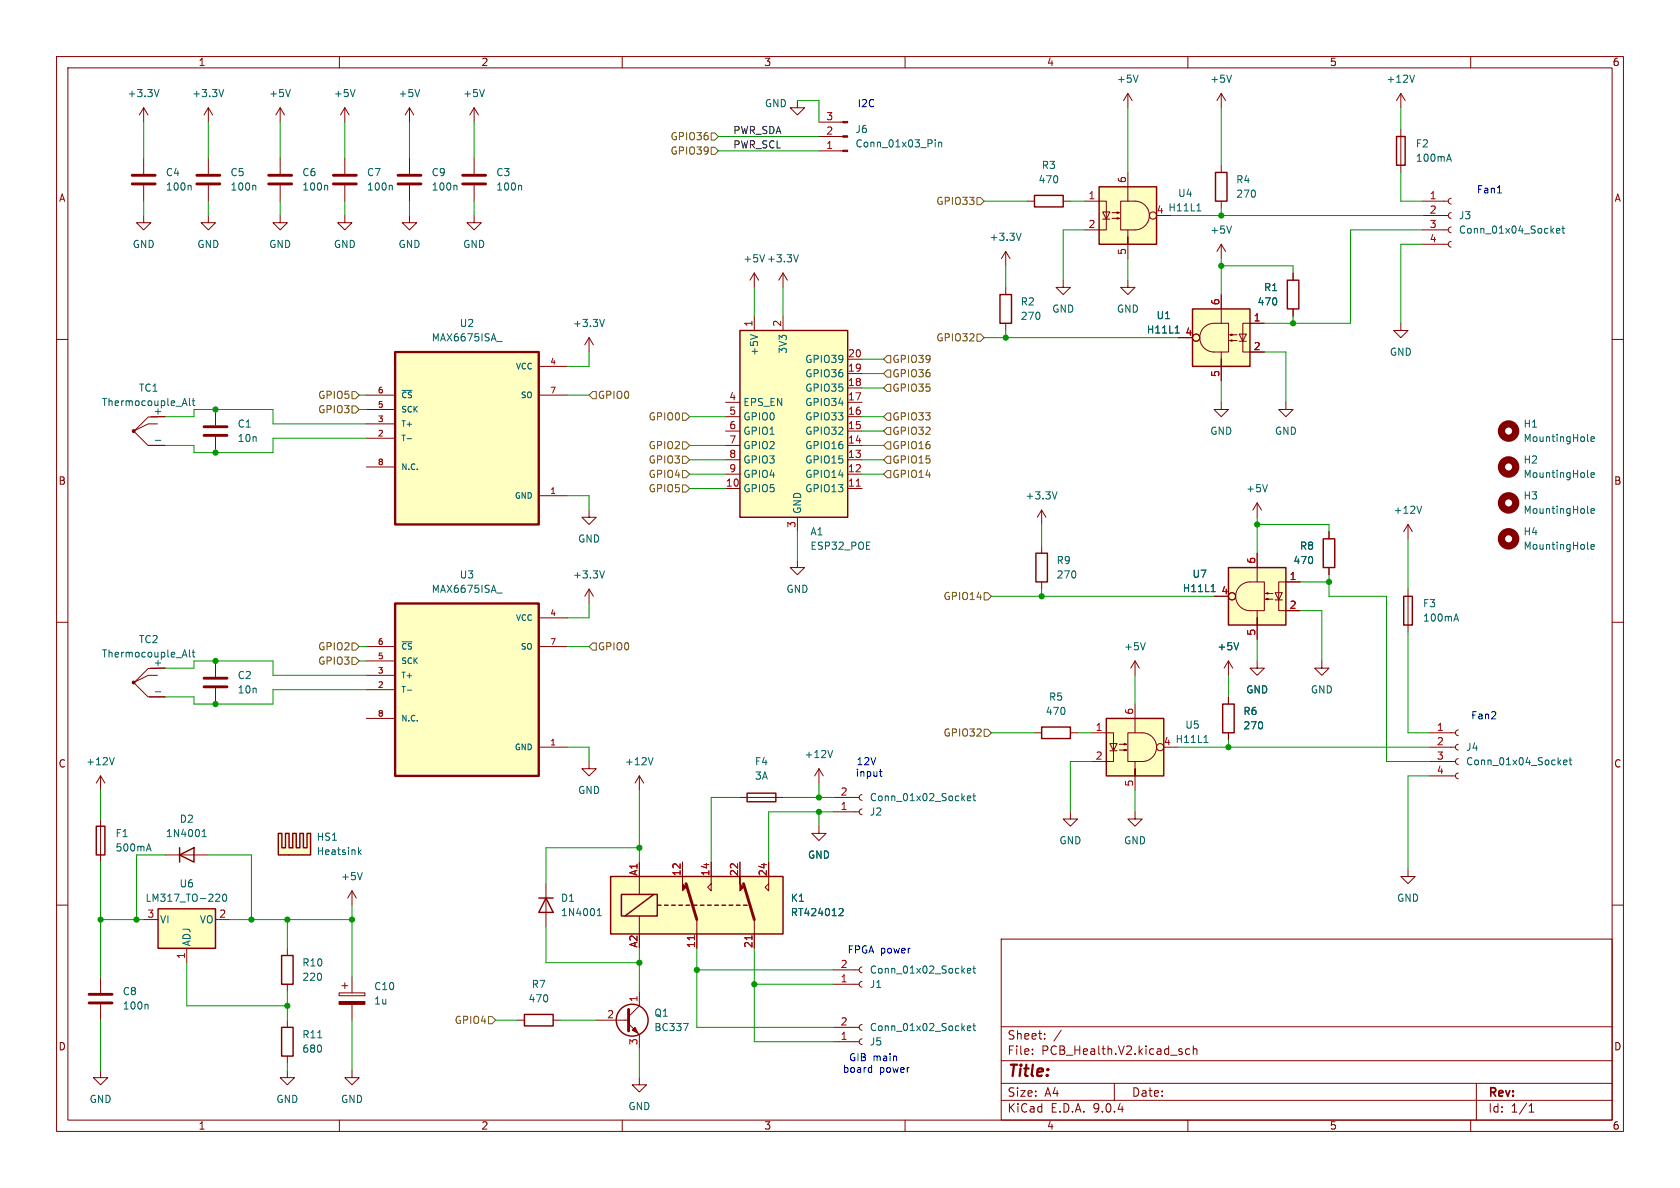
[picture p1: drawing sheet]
<svg xmlns="http://www.w3.org/2000/svg" width="297mm" height="210mm" viewBox="0 0 297 210" stroke-linecap="round" stroke-linejoin="round" font-family="sans-serif">
<g fill="none" stroke="#840000" stroke-width=".18">
<path d="M10 10h277v190h-277zM12 12h273v186h-273zM60 10v2M110 10v2M160 10v2M210 10v2M247.6 16.5l-.7 1.3M247.6 16.5l.8 1.3M247.6 16.5v2.6M260 10v2M247.6 22.9v7.6M251.5 35.6h4.5"/>
<path d="M251.5 38.1h4.5M256.5 35.1l-.3 .1-.2 .4 .2 .3 .3 .2M256.5 37.6l-.3 .1-.2 .4 .2 .4 .3 .1M177.8 44.5l-.8 1.2M177.8 44.5l.8 1.2M177.8 44.5v2.5M251.5 40.6h4.5M251.5 43.2h4.5M256.5 40.1l-.3 .2-.2 .3 .2 .4 .3 .1M256.5 42.7l-.3 .1-.2 .4 .2 .3 .3 .2M10 60h2M215.9 71.1v1.3h-1.3l1.3 1.3 1.3-1.3h-1.3"/>
<path d="M285 60h2M184.1 90.2l-.7 1.2M184.1 90.2l.8 1.2M184.1 90.2v2.5M10 110h2M285 110h2M189.2 143.5v1.3h1.3l-1.3 1.3-1.2-1.3h1.2M200.7 143.5v1.3h1.2l-1.2 1.3-1.3-1.3h1.3M10 160h2M147.3 174h4.6M147.3 171.5h4.6M152.4 173.5l-.4 .1-.1 .4 .1 .3 .4 .2"/>
<path d="M152.4 170.9l-.4 .2-.1 .4 .1 .3 .4 .2M177 166h108v32h-108zM285 160h2M60 198v2M110 198v2M160 198v2M177 194.5h108M177 191.5h108M177 187.5h108M177 181.5h108M182.5 186.3v.1M182.5 185.5v.1"/>
<path d="M184.7 183.6v.1M184.7 182.8v.1M187.6 182.1l-1.3 2M197 191.5v3M210 198v2M210.3 185.5l-.4-.1-.3 .3v.4l.1 .2h.6M211 185.5l.2-.1 .3 .1 .1 .9M211 184.9v1.5M260 198v2M261 191.5v6.5M270.3 196.6h.9M270.3 195.5l.4-.4v1.5"/>
</g>
<path d="M250.1 13.3l-.5 1.2M255.9 28.2h.6M256.2 27.2l.4 1.3M276.3 39.9v1.1l.3 .2M180.5 41.2l-.4 1.3M275.2 40.8l.6-.1-.1-.3h-.4l-.1 .2v.6h.5M276.1 40.4h.5M186.9 86.9l-.5 1.3M171 171.6l.6-.1v-.3h-.4l-.2 .2 .1 .6h.5M172 171.2h.5M172.2 170.8v1l.3 .2" fill="none" stroke="#006464" stroke-width=".18"/>
<path d="M246.9 24.1h1.5v5.1h-1.5z" fill="none" stroke="#840000" stroke-width=".25"/>
<path d="M107.9 154.9h30.5v10.2h-30.5z" fill="#ffffc2"/>
<g fill="none" stroke="#840000" stroke-width=".25">
<path d="M184.1 128.5h5.1v2.1h-5.1zM107.9 154.9h30.5v10.2h-30.5zM109.9 158.1h6.3v3.8h-6.3zM115.6 158.1l-5.1 3.8M116.2 160h.6M117.5 160h.6M118.7 160h.7M120 160h.6M121.3 160h.6M122.6 160h.6M123.8 160h.7M125.1 160h.6"/>
<path d="M126.4 160h.6M127.6 160h.7M128.9 160h.6M130.2 160h.6M131.4 160h.7"/>
</g>
<g fill="none" stroke="#840000" stroke-width=".18">
<path d="M227.3 71.1v1.3h-1.2l1.2 1.3 1.3-1.3h-1.3M222.2 88.9l-.7 1.3M222.2 88.9l.8 1.3M222.2 88.9v2.5M200.7 116.8l-.8 1.3M200.7 116.8l.7 1.3M200.7 116.8v2.6M113 137.2v2.5M113 137.2l-.7 1.2M113 137.2l.8 1.2M182.9 129.5h1.2M189.2 129.5h1.3"/>
<path d="M113 152.4v5.7M120.6 152.4v2.5M125.7 152.4v5.1l-.6-.7 .6-.6M130.8 152.4v2.5M135.9 152.4v5.1l-.6-.7 .6-.6M113 161.9v3.2M123.2 162.6v5M133.3 162.6v5M62.2 189.2v1.3h1.3l-1.3 1.3-1.2-1.3h1.2"/>
</g>
<g fill="#840000" stroke="#840000" stroke-width=".18">
<path d="M120.6 154.9v1.3l.7 .6-.7 .7z"/>
<path d="M130.8 154.9v1.3l.6 .6-.6 .7z"/>
</g>
<path d="M121.3 156.2l1.9 6.4M131.4 156.2l1.9 6.4" fill="none" stroke="#840000" stroke-width=".51"/>
<path d="M122.8 165.4v.7M132.9 165.4v.7" fill="none" stroke="#a90000" stroke-width=".18"/>
<path d="M224.1 85.7l-.5 1.2M202.5 113.6l-.4 1.3M115.4 133.9l-.4 1.3M148.4 160.7l.4-.1 .3 .4-.8 .9h.8" fill="none" stroke="#006464" stroke-width=".18"/>
<path d="M217.2 100.3h10.1v10.2h-10.1z" fill="#ffffc2"/>
<path d="M214.9 30.5h2v5.1h-2zM227.6 49.5h2v5.1h-2zM217.2 100.3h10.1v10.2h-10.1z" fill="none" stroke="#840000" stroke-width=".25"/>
<g fill="none" stroke="#840000" stroke-width=".18">
<path d="M141 17.8v1.3h-1.3l1.3 1.2 1.2-1.2h-1.2M215.9 16.5v2.6M215.9 16.5l-.8 1.3M215.9 16.5l.8 1.3M36.8 38.1v1.3h1.3l-1.3 1.2-1.2-1.2h1.2M144.8 26.7h4.2M144.8 24.1h4.2M144.8 21.6h4.2M215.9 29.2v1.3M215.9 35.6v1.2M104.1 59.7l-.7 1.3M104.1 59.7l.8 1.3"/>
<path d="M104.1 59.7v2.5M215.9 43.2v2.5M215.9 43.2l-.8 1.3M215.9 43.2l.8 1.3M228.6 48.3v1.2M228.6 54.6v1.3M247.6 57.2v1.2h1.3l-1.3 1.3-1.2-1.3h1.2M222.2 97.8v5.1M248.9 92.7l-.7 1.3M248.9 92.7l.8 1.3M248.9 92.7v2.6M104.1 104.1v2.6"/>
<path d="M104.1 104.1l-.7 1.3M104.1 104.1l.8 1.3M214.6 105.4h2.6M217.2 116.8l-.8 1.3M217.2 116.8l.7 1.3M217.2 116.8v2.6M219.2 103.6a2.54 2.54 0 0 1 1.8-.7h2.5v5.1h-2.5a2.54 2.54 0 0 1-2.4-1.6 2.54 2.54 0 0 1 .6-2.8zM222.2 108v2.5v-1.3M222.2 116.8v1.3h-1.2l1.2 1.3 1.3-1.3h-1.3M222.2 110.5v2.5M223.8 104.9l.4-.1v.2l-.4-.1h1.2M223.8 105.9l.4-.1v.2l-.4-.1h1.2"/>
<path d="M225.4 104.8h1.3l-.6 1.2zM225.4 106h1.3M229.9 102.9h-3.8v5.1h3.8M233.7 116.8v1.3h-1.3l1.3 1.3 1.2-1.3h-1.2M104.1 134.6v1.3h-1.2l1.2 1.3 1.3-1.3h-1.3M144.8 135.9l-.8 1.3M144.8 135.9l.7 1.3M144.8 135.9v2.5M17.8 189.2v1.3h1.2l-1.2 1.3-1.3-1.3h1.3"/>
<circle cx="217.8" cy="105.4" r=".63"/>
</g>
<g fill="none" stroke="#006464" stroke-width=".18">
<path d="M217.7 13.3l-.4 1.2M165.3 24.7v.1M165.3 25.1v.9M165.9 25.1v.9M165.9 25.3l.2-.2 .3 .1 .1 .8M217.7 39.9l-.4 1.3M106.9 56.5l-.5 1.2M280.7 77.9l.1 .1M281.3 77.6l.6-.1-.1-.2-.4-.1-.1 .2v.6h.5M251.3 89.5l-.4 1.2M280.7 84.2l.1 .2M280.7 90.6l.1 .1"/>
<path d="M280.7 96.9l.1 .2M281.3 84l.6-.1-.1-.3h-.4l-.1 .1v.6h.5M281.3 90.3l.6-.1-.1-.2-.4-.1-.1 .2v.6h.5M281.3 96.7l.6-.1-.1-.3h-.4l-.1 .1v.6h.5M106.9 100.9l-.5 1.3M214.1 104.6h.7M214.4 103.5l.1-.2v1.3M219 113.6l-.4 1.3M147.2 132.7l-.4 1.2"/>
</g>
<g fill="#840000" stroke="#840000" stroke-width=".18">
<path d="M149 26.5h.9v.3h-.9z"/>
<path d="M149 24h.9v.3h-.9z"/>
<path d="M149 21.5h.9v.2h-.9z"/>
</g>
<g fill="none" stroke="#840000" stroke-width="1.3">
<circle cx="266.7" cy="76.2" r="1.27"/>
<circle cx="266.7" cy="82.5" r="1.27"/>
<circle cx="266.7" cy="95.2" r="1.27"/>
<circle cx="266.7" cy="88.9" r="1.27"/>
</g>
<path d="M69.8 106.7h25.4v30.5h-25.4z" fill="#ffffc2"/>
<path d="M69.8 106.7h25.4v30.5h-25.4z" fill="none" stroke="#840000" stroke-width=".41"/>
<g fill="none" stroke="#840000" stroke-width=".18">
<path d="M141 99.1v1.2h-1.3l1.3 1.3 1.2-1.3h-1.2M184.1 96.5v1.3M64.8 114.3h5M64.8 116.8h5M64.8 119.4h5M95.2 114.3h5.1M95.2 109.2h5.1M184.1 102.9v1.2M248.9 104.1v7.7M64.8 121.9h5M64.8 127h5M95.2 132.1h5.1"/>
<path d="M252.7 132.1h4.6M252.7 129.5h4.6M252.7 134.6h4.6M252.7 137.2h4.6M257.8 129l-.3 .2-.2 .3 .2 .4 .3 .1M257.8 131.6l-.3 .1-.2 .4 .2 .3 .3 .2M257.8 134.1l-.3 .2-.2 .3 .2 .4 .3 .1M257.8 136.7l-.3 .1-.2 .4 .2 .3 .3 .2M59.9 175.5h4.6v.5h-4.6zM60.5 174.2h1M61 173.7v1.1M62.2 172.7v2.8"/>
<path d="M62.2 177.5v2.8"/>
</g>
<path d="M71.1 113.5h1.7M87.8 104.8h1M257.1 109.4h.6M257.4 108.5l.5 1.3M72 122h.8M276.4 134.8l.6-.1v-.3h-.4l-.2 .1 .1 .6h.5M277.4 134.4h.5M277.6 133.9v1.1l.3 .2" fill="none" stroke="#006464" stroke-width=".18"/>
<path d="M59.9 177h4.6v.5h-4.6z" fill="#840000" stroke="#840000" stroke-width=".18"/>
<path d="M183.1 97.8h2.1v5.1h-2.1zM248.2 105.4h1.5v5.1h-1.5z" fill="none" stroke="#840000" stroke-width=".25"/>
<path d="M130.8 58.4h19.1v33h-19.1z" fill="#ffffc2"/>
<path d="M130.8 58.4h19.1v33h-19.1z" fill="none" stroke="#840000" stroke-width=".25"/>
<g fill="none" stroke="#840000" stroke-width=".18">
<path d="M133.3 55.9v2.5M138.4 55.9v2.5M128.3 71.1h2.5M128.3 73.7h2.5M128.3 76.2h2.5M128.3 78.7h2.5M149.9 71.1h2.5M149.9 73.7h2.5M149.9 76.2h2.5M149.9 78.7h2.5M149.9 63.5h2.5M149.9 66h2.5"/>
<path d="M149.9 68.6h2.5M104.1 90.2v1.2h-1.2l1.2 1.3 1.3-1.3h-1.3M128.3 81.3h2.5M128.3 83.8h2.5M128.3 86.4h2.5M141 91.4v2.6M149.9 81.3h2.5M149.9 83.8h2.5M149.9 86.4h2.5"/>
</g>
<path d="M132.7 59.1l1.2 .5" fill="none" stroke="#006464" stroke-width=".18"/>
<path d="M151.4 85.9h.7" fill="none" stroke="#a90000" stroke-width=".18"/>
<path d="M69.8 62.2h25.4v30.5h-25.4z" fill="#ffffc2"/>
<path d="M69.8 62.2h25.4v30.5h-25.4z" fill="none" stroke="#840000" stroke-width=".41"/>
<path d="M64.8 69.9h5M64.8 72.4h5M64.8 74.9h5M64.8 77.5h5M95.2 69.9h5.1M95.2 64.8h5.1M64.8 82.6h5M95.2 87.6h5.1M248.9 153.7v1.2h1.3l-1.3 1.3-1.3-1.3h1.3" fill="none" stroke="#840000" stroke-width=".18"/>
<path d="M71.1 69h1.7M72 77.5h.8M87.8 60.4h1" fill="none" stroke="#006464" stroke-width=".18"/>
<path d="M210.8 54.6h10.2v10.2h-10.2z" fill="#ffffc2"/>
<path d="M210.8 54.6h10.2v10.2h-10.2z" fill="none" stroke="#840000" stroke-width=".25"/>
<g fill="none" stroke="#840000" stroke-width=".18">
<path d="M199.4 49.5v1.3h1.3l-1.3 1.3-1.3-1.3h1.3M208.3 59.7h2.5M212.8 57.9a2.54 2.54 0 0 1 1.8-.7h2.6v5h-2.6a2.54 2.54 0 0 1-2.3-1.5 2.54 2.54 0 0 1 .5-2.8zM215.9 52.1v5.1M217.4 59.2l.4-.1v.2l-.4-.1h1.3M219.1 59.1h1.2l-.6 1.2zM223.5 57.2h-3.8v5h3.8M215.9 62.2v2.6v-1.3M215.9 64.8v2.5M217.4 60.2l.4-.1v.2l-.4-.1h1.3M219.1 60.3h1.2"/>
<circle cx="211.5" cy="59.7" r=".63"/>
</g>
<path d="M207.8 58.9h.7M208 57.8l.1-.2v1.3" fill="none" stroke="#006464" stroke-width=".18"/>
<path d="M27.9 160.7h10.2v6.9h-10.2z" fill="#ffffc2"/>
<path d="M182.9 34.5h5.1v2.1h-5.1zM176.8 52.1h2v5.1h-2zM233.9 95.3h2.1v5h-2.1zM216.2 124.5h2v5h-2zM132.1 140.2h5.1v1.5h-5.1zM27.9 160.7h10.2v6.9h-10.2zM49.8 168.9h2v5.1h-2zM49.8 181.6h2v5.1h-2z" fill="none" stroke="#840000" stroke-width=".25"/>
<g fill="none" stroke="#840000" stroke-width=".18">
<path d="M181.6 35.6h1.3M188 35.6h1.2M133.3 48.3l-.7 1.2M133.3 48.3l.8 1.2M133.3 48.3v2.5M138.4 48.3l-.7 1.2M138.4 48.3l.8 1.2M138.4 48.3v2.5M177.8 50.8v1.3M177.8 57.2v1.2M188 49.5v1.3h1.2l-1.2 1.3-1.3-1.3h1.3M234.9 94v1.3"/>
<path d="M234.9 100.3v1.3M217.2 123.2v1.3M217.2 129.5v1.3M130.8 141h7.6M144.8 146.1v1.2h-1.3l1.3 1.3 1.2-1.3h-1.2M147.3 143.5h4.6M147.3 141h4.6M152.4 143l-.4 .2-.1 .3 .1 .4 .4 .1M152.4 140.5l-.4 .1-.1 .4 .1 .3 .4 .2M25.4 162.6h2.5M33 167.6v2.6M38.1 162.6h2.5"/>
<path d="M50.8 167.6v1.3M50.8 174v1.3M50.8 189.2v1.3h1.3l-1.3 1.3-1.3-1.3h1.3M50.8 180.3v1.3M50.8 186.7v1.3"/>
</g>
<path d="M141.2 45l-.5 1.3M38.3 158.1h.4l.2 .3-.8 .9h.8M39.5 158.2l.1-.1a.68 .68 0 0 1 .5 .6 .68 .68 0 0 1-.5 .6l-.1-.1-.2-.4zM171 141.1l.6-.1v-.2l-.4-.1-.2 .2 .1 .6h.5M172 140.7h.5M172.2 140.3v1.1l.3 .1M56.2 183.5h.7" fill="none" stroke="#006464" stroke-width=".18"/>
<path d="M194.3 33h10.2v10.2h-10.2z" fill="#ffffc2"/>
<path d="M194.3 33h10.2v10.2h-10.2z" fill="none" stroke="#840000" stroke-width=".25"/>
<g fill="none" stroke="#840000" stroke-width=".18">
<path d="M199.4 16.5v2.6M199.4 16.5l-.8 1.3M199.4 16.5l.8 1.3M191.8 35.6h3.8v5h-3.8M194.9 37.5h1.3l-.6 1.2zM194.9 38.7h1.3M196.6 37.6h1.3l-.4 .1v-.2l.4 .1M196.6 38.6h1.3l-.4 .1v-.2l.4 .1M198.1 35.6h2.6a2.54 2.54 0 0 1 2.5 2.5 2.54 2.54 0 0 1-2.5 2.5h-2.6zM199.4 30.5v5.1M199.4 40.6v2.6v-1.3M199.4 43.2v2.5"/>
<circle cx="203.8" cy="38.1" r=".63"/>
</g>
<path d="M201.2 13.3l-.4 1.2M211.6 37.3h.7M211.8 36.2l.1-.2v1.3" fill="none" stroke="#006464" stroke-width=".18"/>
<path d="M195.6 127h10.1v10.2h-10.1z" fill="#ffffc2"/>
<g fill="none" stroke="#840000" stroke-width=".25">
<path d="M195.6 127h10.1v10.2h-10.1zM95.2 158.8h2.6M96.5 158.8l1.3 2.5h-2.6zM92.7 179.3h5.1v2.1h-5.1z"/>
<circle cx="111.8" cy="180.3" r="2.82"/>
</g>
<g fill="none" stroke="#840000" stroke-width=".18">
<path d="M25.4 19.1v2.5M25.4 19.1l-.8 1.2M25.4 19.1l.8 1.2M36.8 19.1l-.7 1.2M36.8 19.1l.8 1.2M36.8 19.1v2.5M49.5 19.1v2.5M49.5 19.1l-.7 1.2M49.5 19.1l.8 1.2M61 19.1v2.5M61 19.1l-.8 1.2M61 19.1l.7 1.2"/>
<path d="M72.4 19.1v2.5M72.4 19.1l-.8 1.2M72.4 19.1l.8 1.2M83.8 19.1v2.5M83.8 19.1l-.7 1.2M83.8 19.1l.8 1.2M25.4 38.1v1.3h1.3l-1.3 1.2-1.3-1.2h1.3M25.4 27.9v2.8M25.4 32.8v2.8M36.8 27.9v2.8M36.8 32.8v2.8M49.5 38.1v1.3h1.3l-1.3 1.2-1.2-1.2h1.2"/>
<path d="M49.5 27.9v2.8M49.5 32.8v2.8M61 38.1v1.3h1.2l-1.2 1.2-1.3-1.2h1.3M61 27.9v2.8M61 32.8v2.8M72.4 38.1v1.3h1.3l-1.3 1.2-1.3-1.2h1.3M72.4 27.9v2.8M72.4 32.8v2.8M83.8 38.1v1.3h1.3l-1.3 1.2-1.3-1.2h1.3M83.8 27.9v2.8M83.8 32.8v2.8M26.4 78.7h2.8"/>
<path d="M26.7 73.7h2.5M27.8 73.7h-1.6l-2.5 2.6M27.8 74.9h-1.6l-2.6 1.3 2.6 2.5h2M38.1 72.4v2.8M38.1 77.2v2.8M26.7 118.1h2.5M27.8 118.2h-1.6l-2.5 2.5M27.8 119.4h-1.6l-2.6 1.3 2.6 2.5h2M38.1 116.8v2.8M26.4 123.2h2.8M38.1 121.7v2.8M193 129.5h3.8v5.1h-3.8"/>
<path d="M196.2 131.4h1.3l-.7 1.3zM196.2 132.7h1.3M197.9 131.6h1.2l-.3 .1v-.3l.3 .2M197.9 132.6h1.2l-.3 .1v-.2l.3 .1M199.4 129.5h2.5a2.54 2.54 0 0 1 2.6 2.6 2.54 2.54 0 0 1-2.6 2.5h-2.5zM200.7 134.6v2.6v-1.3M200.7 124.5v5M200.7 137.2v2.5M62.2 157.5l-.7 1.3M62.2 157.5l.8 1.3M62.2 157.5v2.5M96.5 156.2v7.6"/>
<path d="M113 175.3v2.5l-1.9 1.9M91.4 180.3h1.3M97.8 180.3h1.3M105.4 180.3h5.7M111.1 181l1.9 1.9v2.5M113 190.5v1.3h1.3l-1.3 1.2-1.2-1.2h1.2"/>
<circle cx="205.1" cy="132.1" r=".63"/>
</g>
<g fill="none" stroke="#006464" stroke-width=".18">
<path d="M28.1 15.8l-.4 1.3M39.6 15.8l-.5 1.3M51.3 15.8l-.4 1.3M62.8 15.8l-.4 1.3M74.2 15.8l-.4 1.3M85.6 15.8l-.4 1.3M33.6 32.8l.2 .1v.7M45 32.8l.2 .1v.7M57.7 32.8l.2 .1v.7M69.2 32.8l.2 .1v.7M80.6 32.8l.2 .1v.7M92 32.8l.2 .1v.7"/>
<path d="M27.5 77.8h.9M32.3 71.3h.6M32.6 70.4l.5 1.3M33.5 70.4v1.1l.2 .2M34 70.9h.5M34.2 70.4v1.1l.3 .2M32.3 115.8h.6M32.6 114.9l.5 1.2M33.5 114.9v1.1l.2 .1M34 115.3h.5M34.2 114.9v1.1l.3 .1M27.5 122.3h.9"/>
<path d="M212.8 131.3h.8M213.1 130.2l.1-.2v1.3M64 154.2l-.4 1.3M105.6 161.9h.7M105.6 161l.3-.4v1.3M120.8 180.9h.9l-.6 1.3"/>
</g>
<g fill="none" stroke="#840000" stroke-width=".51">
<path d="M23.4 31h4M23.4 32.5h4M34.8 31h4.1M34.8 32.5h4.1M47.5 31h4.1M47.5 32.5h4.1M58.9 31h4.1M58.9 32.5h4.1M70.4 31h4M70.4 32.5h4M81.8 31h4.1M81.8 32.5h4.1"/>
<path d="M36.1 75.4h4M36.1 77h4M36.1 119.9h4M36.1 121.4h4M111.1 178.4v3.8"/>
</g>
<g fill="#840000" stroke="#840000" stroke-width=".18">
<path d="M111.8 182.1l.5-.5 .5 1z"/>
<circle cx="23.6" cy="76.2" r=".25"/>
<circle cx="23.6" cy="120.6" r=".25"/>
</g>
<g fill="#ffffc2">
<path d="M49.2 147.3h.6v2.6h.7v-2.6h.6v2.6h.6l-.6 1.2h-1.9z"/>
<path d="M51.7 147.3h.7v2.6h.6v-2.6h.6v2.6h.7v-2.6h.6v3.8h-3.8l.6-1.2z"/>
</g>
<path d="M17 146.1h1.5v5h-1.5zM31.7 151.1l2.6-1.2v2.5zM31.7 149.9v2.5M49.2 147.3h.6v2.6h.7v-2.6h.6v2.6h.6v-2.6h.7v2.6h.6v-2.6h.6v2.6h.7v-2.6h.6v3.8h-5.7z" fill="none" stroke="#840000" stroke-width=".25"/>
<g fill="none" stroke="#006464" stroke-width=".18">
<path d="M207.8 58.9h.7M208 57.8l.1-.2v1.3M214.1 104.6h.7M214.4 103.5l.1-.2v1.3M219 113.6l-.4 1.3M20.2 133.9l-.4 1.3M26 150.1h.6M26.3 149.2l.4 1.2M35.7 147.9h.8M35.7 147l.4-.4v1.3M63.5 150.6l.4 .5M63.9 150.2l-.5 .5"/>
<path d="M26 177.5l.2 .2v.7M148.4 160.7l.4-.1 .3 .4-.8 .9h.8M171 181.8l.6-.2v-.2l-.4-.1-.2 .2 .1 .6h.5M172 181.3h.5M172.2 180.9v1.1l.3 .2"/>
</g>
<g fill="none" stroke="#840000" stroke-width=".18">
<path d="M208.3 59.7h2.5M215.9 52.1v2.5M221 57.2h2.5M228.6 48.3v1.2M228.6 54.6v1.3M215.9 64.8v2.5M221 62.2h2.5M222.2 97.8v2.5M234.9 94v1.3M214.6 105.4h2.6M222.2 110.5v2.5M227.3 102.9h2.6"/>
<path d="M227.3 108h2.6M234.9 100.3v1.3M17.8 137.2v2.5M17.8 137.2l-.8 1.2M17.8 137.2l.7 1.2M217.2 123.2v1.3M217.2 129.5v1.3M17.8 144.8v7.6M29.2 151.1h7.6M113 152.4v2.5M120.6 152.4v2.5M125.7 152.4v2.5"/>
<path d="M130.8 152.4v2.5M135.9 152.4v2.5M17.8 172.7v2.8M17.8 177.5v2.8M123.2 165.1v2.5M133.3 165.1v2.5M147.3 184.2h4.6M147.3 181.6h4.6M152.4 183.6l-.4 .2-.1 .4 .1 .3 .4 .2M152.4 181.1l-.4 .2-.1 .3 .1 .4 .4 .1"/>
<circle cx="211.5" cy="59.7" r=".63"/>
<circle cx="217.8" cy="105.4" r=".63"/>
</g>
<path d="M15.7 175.8h4.1M15.7 177.3h4.1" fill="none" stroke="#840000" stroke-width=".51"/>
<g fill="none" stroke="#725600" stroke-width=".18">
<path d="M125.7 26h.7l.6 .7-.6 .6h-.7zM125.7 23.5h.7l.6 .6-.6 .7h-.7zM172.7 34.9h.7l.6 .7-.6 .6h-.7zM172.7 59.1h.7l.6 .6-.6 .6h-.7zM62.2 69.2h.7l.6 .7-.6 .6h-.7zM62.2 71.8h.7l.6 .6-.6 .6h-.7zM104.8 69.2h.6v1.3h-.6l-.7-.6zM120.6 73h.7l.6 .7-.6 .6h-.7zM120.6 78.1h.7l.6 .6-.6 .7h-.7zM156.8 75.6h.7v1.2h-.7l-.6-.6zM156.8 78.1h.7v1.3h-.7l-.6-.7zM156.8 73h.7v1.3h-.7l-.6-.6z"/>
<path d="M156.8 62.9h.7v1.2h-.7l-.6-.6zM156.8 65.4h.7v1.3h-.7l-.6-.7zM156.8 67.9h.7v1.3h-.7l-.6-.6zM120.6 85.7h.7l.6 .7-.6 .6h-.7zM120.6 80.6h.7l.6 .7-.6 .6h-.7zM120.6 83.2h.7l.6 .6-.6 .7h-.7zM156.8 83.2h.7v1.3h-.7l-.6-.7zM156.8 80.6h.7v1.3h-.7l-.6-.6zM62.2 113.7h.7l.6 .6-.6 .6h-.7zM62.2 116.2h.7l.6 .6-.6 .7h-.7zM104.8 113.7h.6v1.2h-.6l-.7-.6zM174 104.8h.6l.7 .6-.7 .6h-.6z"/>
<path d="M174 128.9h.6l.7 .6-.7 .7h-.6zM86.4 179.7h.6l.6 .6-.6 .7h-.6z"/>
</g>
<g fill="none" stroke="#009600" stroke-width=".18">
<path d="M141 17.8h3.8v3.8M199.4 19.1v11.4M215.9 19.1v10.1M247.6 19.1v3.8M25.4 21.6v6.3M25.4 35.6v2.5M36.8 21.6v6.3M36.8 35.6v2.5M49.5 21.6v6.3M49.5 35.6v2.5M61 21.6v6.3M61 35.6v2.5"/>
<path d="M72.4 21.6v6.3M72.4 35.6v2.5M83.8 21.6v6.3M83.8 35.6v2.5M127 24.1h17.8M127 26.7h17.8M174 35.6h7.6M189.2 35.6h2.6M207 38.1h44.5M215.9 36.8v1.3M247.6 30.5v5.1h3.9M133.3 50.8v5.1"/>
<path d="M138.4 50.8v5.1M174 59.7h34.3M177.8 47v3.8M177.8 58.4v1.3M191.8 40.6h-3.8v8.9M199.4 45.7v3.8M215.9 47h12.7v1.3M215.9 45.7v6.4M228.6 55.9v1.3M251.5 40.6h-12.7v16.6h-15.3M251.5 43.2h-3.9v14M29.2 73.7h5.1v-1.3h14v2.5h16.5"/>
<path d="M63.5 72.4h1.3M63.5 69.9h1.3M64.8 77.5h-16.5v2.5h-14v-1.3h-5.1M100.3 69.9h3.8M104.1 62.2v2.6h-3.8M121.9 78.7h6.4M121.9 73.7h6.4M152.4 78.7h3.8M152.4 68.6h3.8M152.4 66h3.8M152.4 63.5h3.8M152.4 73.7h3.8"/>
<path d="M152.4 76.2h3.8M215.9 67.3v3.8M223.5 62.2h3.8v8.9M100.3 87.6h3.8v2.6M121.9 83.8h6.4M121.9 81.3h6.4M121.9 86.4h6.4M141 94v5.1M152.4 83.8h3.8M152.4 81.3h3.8M184.1 92.7v3.8M222.2 92.7h12.7v1.3"/>
<path d="M222.2 91.4v6.4M248.9 95.3v8.8M29.2 118.1h5.1v-1.3h14v2.6h16.5M63.5 116.8h1.3M63.5 114.3h1.3M100.3 114.3h3.8M104.1 106.7v2.5h-3.8M175.3 105.4h39.3M184.1 104.1v1.3M200.7 119.4v5.1M217.2 119.4v3.8M222.2 113v3.8"/>
<path d="M229.9 108h3.8v8.8M229.9 102.9h5M234.9 101.6v3.8h10.2v29.2h7.6M248.9 111.8v17.7h3.8M17.8 139.7v5.1M64.8 121.9h-16.5v2.6h-14v-1.3h-5.1M100.3 132.1h3.8v2.5M113 139.7v12.7M144.8 138.4v2.6M175.3 129.5h7.6M190.5 129.5h2.5M193 134.6h-3.8v8.9"/>
<path d="M200.7 139.7v3.8M208.3 132.1h44.4M217.2 130.8v1.3M252.7 137.2h-3.8v16.5M17.8 152.4v20.3M29.2 151.1h-5.1v11.5M36.8 151.1h7.6v11.5M113 149.9h-16.5v6.3M130.8 141h-5.1v11.4M138.4 141h8.9M144.8 143.5v2.6M147.3 143.5h-11.4v8.9"/>
<path d="M17.8 162.6h7.6M33 170.2v7.6h17.8M40.6 162.6h21.6M50.8 162.6v5M50.8 175.3v5M62.2 160v12.7M96.5 163.8v6.4h16.5M113 167.6v7.7M123.2 171.5h24.1M123.2 167.6v14h24.1M133.3 167.6v16.6h14M133.3 174h14"/>
<path d="M17.8 180.3v8.9M50.8 188v1.2M62.2 180.3v8.9M87.6 180.3h3.8M99.1 180.3h6.3M113 185.4v5.1"/>
</g>
<path d="M264.7 34.1h.8M155.5 136.4h.4M155.6 136v1.1l.3 .1M153.7 188.7l.4 .1M154.1 188.3v1.3M154.1 189.5l-.4 .1" fill="none" stroke="#0000c2" stroke-width=".18"/>
<path d="M122.8 165.4v.7M132.9 165.4v.7" fill="none" stroke="#a90000" stroke-width=".18"/>
<g fill="#009600" stroke="#009600" stroke-width=".18">
<circle cx="222.2" cy="92.7" r=".46"/>
<circle cx="215.9" cy="38.1" r=".46"/>
<circle cx="228.6" cy="57.2" r=".46"/>
<circle cx="177.8" cy="59.7" r=".46"/>
<circle cx="184.1" cy="105.4" r=".46"/>
<circle cx="215.9" cy="47" r=".46"/>
<circle cx="217.2" cy="132.1" r=".46"/>
<circle cx="234.9" cy="102.9" r=".46"/>
<circle cx="144.8" cy="143.5" r=".46"/>
<circle cx="123.2" cy="171.5" r=".46"/>
<circle cx="62.2" cy="162.6" r=".46"/>
<circle cx="113" cy="149.9" r=".46"/>
<circle cx="113" cy="170.2" r=".46"/>
<circle cx="38.1" cy="80" r=".46"/>
<circle cx="38.1" cy="72.4" r=".46"/>
<circle cx="38.1" cy="124.5" r=".46"/>
<circle cx="133.3" cy="174" r=".46"/>
<circle cx="144.8" cy="141" r=".46"/>
<circle cx="38.1" cy="116.8" r=".46"/>
<circle cx="44.4" cy="162.6" r=".46"/>
<circle cx="50.8" cy="162.6" r=".46"/>
<circle cx="50.8" cy="177.8" r=".46"/>
<circle cx="24.1" cy="162.6" r=".46"/>
<circle cx="17.8" cy="162.6" r=".46"/>
</g>
<text font-size="2.8" fill="#840000" x="178" y="190.9">Title:</text>
<g font-size="2.1" fill="#840000">
<text x="178" y="184">Sheet:</text>
<text x="178" y="186.7">File:</text>
<text x="184.1" y="186.7">PCB_Health.V2.kicad_sch</text>
<text x="178" y="196.9">KiCad</text>
<text x="178" y="194.1">Size:</text>
<text x="184.7" y="194.1">A4</text>
<text x="185.7" y="196.9">E.D.A.</text>
<text x="193.3" y="196.9">9.0.4</text>
<text x="200" y="194.1">Date:</text>
<text x="263" y="194.3">Rev:</text>
<text x="263" y="196.9">Id:</text>
<text x="267.1" y="196.9">1/1</text>
</g>
<g font-size="1.8" fill="#840000">
<text x="35" y="11.9">1</text>
<text x="85" y="11.9">2</text>
<text x="135" y="11.9">3</text>
<text x="185" y="11.9">4</text>
<text x="235" y="11.9">5</text>
<text x="285" y="11.9">6</text>
<text x="10.3" y="35.9">A</text>
<text x="285.3" y="35.9">A</text>
<text x="10.3" y="85.9">B</text>
<text x="285.3" y="85.9">B</text>
<text x="10.3" y="135.9">C</text>
<text x="285.3" y="135.9">C</text>
<text x="10.3" y="185.9">D</text>
<text x="285.3" y="185.9">D</text>
<text x="35" y="199.9">1</text>
<text x="85" y="199.9">2</text>
<text x="135" y="199.9">3</text>
<text x="185" y="199.9">4</text>
<text x="235" y="199.9">5</text>
<text x="285" y="199.9">6</text>
</g>
<g font-size="1.8" fill="#006464">
<text x="22.5" y="17.4">+3.3V</text>
<text x="33.9" y="17.4">+3.3V</text>
<text x="47.5" y="17.4">+5V</text>
<text x="58.9" y="17.4">+5V</text>
<text x="70.4" y="17.4">+5V</text>
<text x="81.8" y="17.4">+5V</text>
<text x="197.4" y="14.8">+5V</text>
<text x="213.9" y="14.8">+5V</text>
<text x="245" y="14.8">+12V</text>
<text x="135.1" y="19.2">GND</text>
<text x="151.1" y="23.7">J6</text>
<text x="151.1" y="26.3">Conn_01x03_Pin</text>
<text x="250.2" y="26.3">F2</text>
<text x="250.2" y="28.8">100mA</text>
<text x="29.2" y="31.3">C4</text>
<text x="29.2" y="33.9">100n</text>
<text x="40.6" y="31.3">C5</text>
<text x="40.6" y="33.9">100n</text>
<text x="53.3" y="31.3">C6</text>
<text x="53.3" y="33.9">100n</text>
<text x="64.8" y="31.3">C7</text>
<text x="64.8" y="33.9">100n</text>
<text x="76.2" y="31.3">C9</text>
<text x="76.2" y="33.9">100n</text>
<text x="87.6" y="31.3">C3</text>
<text x="87.6" y="33.9">100n</text>
<text x="183.5" y="32.6">470</text>
<text x="184.1" y="30.1">R3</text>
<text x="208.2" y="35">U4</text>
<text x="218.4" y="32.6">R4</text>
<text x="218.4" y="35.2">270</text>
<text x="204.4" y="37.8">4 H11L1</text>
<text x="213.9" y="41.5">+5V</text>
<text x="257.8" y="39">J3</text>
<text x="257.8" y="41.5">Conn_01x04_Socket</text>
<text x="23.4" y="44">GND</text>
<text x="34.8" y="44">GND</text>
<text x="47.5" y="44">GND</text>
<text x="58.9" y="44">GND</text>
<text x="70.4" y="44">GND</text>
<text x="81.8" y="44">GND</text>
<text x="131.3" y="46.6">+5V +3.3V</text>
<text x="174.9" y="42.8">+3.3V</text>
<text x="223.4" y="51.7">R1</text>
<text x="81.2" y="58">U2</text>
<text x="101.2" y="58">+3.3V</text>
<text x="180.3" y="54.2">R2</text>
<text x="180.3" y="56.7">270</text>
<text x="185.9" y="55.5">GND</text>
<text x="197.4" y="55.5">GND</text>
<text x="202.6" y="59.2">H11L1</text>
<text x="204.4" y="56.6">U1</text>
<text x="222.2" y="54.2">470</text>
<text x="76.2" y="60.6">MAX6675ISA_</text>
<text x="134.2" y="63" transform="rotate(-90 134.2 63)">+5V</text>
<text x="139.3" y="62.6" transform="rotate(-90 139.3 62.6)">3V3</text>
<text x="142.3" y="64.4">GPIO39</text>
<text x="245.6" y="63.1">GND</text>
<text x="17.9" y="72">Thermocouple_Alt</text>
<text x="24.5" y="69.4">TC1</text>
<text x="131.3" y="72">EPS_EN</text>
<text x="142.3" y="66.9">GPIO36</text>
<text x="142.3" y="69.4">GPIO35</text>
<text x="142.3" y="72">GPIO34</text>
<text x="27.1" y="73.4">+</text>
<text x="41.9" y="75.8">C1</text>
<text x="131.3" y="74.5">GPIO0</text>
<text x="131.3" y="77.1">GPIO1</text>
<text x="142.3" y="74.5">GPIO33</text>
<text x="142.3" y="77.1">GPIO32</text>
<text x="213.9" y="77.1">GND</text>
<text x="225.3" y="77.1">GND</text>
<text x="269.2" y="75.8">H1</text>
<text x="41.9" y="78.3">10n</text>
<text x="131.3" y="79.6">GPIO2</text>
<text x="131.3" y="82.1">GPIO3</text>
<text x="142.3" y="79.6">GPIO16</text>
<text x="142.3" y="82.1">GPIO15</text>
<text x="269.2" y="82.1">H2</text>
<text x="269.2" y="78.3">MountingHole</text>
<text x="131.3" y="84.7">GPIO4</text>
<text x="131.3" y="87.2">GPIO5</text>
<text x="142.3" y="84.7">GPIO14</text>
<text x="142.3" y="87.2">GPIO13</text>
<text x="181.2" y="88.5">+3.3V</text>
<text x="220.2" y="87.2">+5V</text>
<text x="269.2" y="84.7">MountingHole</text>
<text x="269.2" y="88.5">H3</text>
<text x="141.8" y="90.9" transform="rotate(-90 141.8 90.9)">GND</text>
<text x="143.2" y="94.8">A1</text>
<text x="246.3" y="91">+12V</text>
<text x="269.2" y="91">MountingHole</text>
<text x="269.2" y="94.8">H4</text>
<text x="102.1" y="96.1">GND</text>
<text x="143.2" y="97.4">ESP32_POE</text>
<text x="186.7" y="99.9">R9</text>
<text x="228.6" y="99.9">470</text>
<text x="229.7" y="97.4">R8</text>
<text x="269.2" y="97.4">MountingHole</text>
<text x="76.2" y="105">MAX6675ISA_</text>
<text x="81.2" y="102.5">U3</text>
<text x="101.2" y="102.5">+3.3V</text>
<text x="138.9" y="105">GND</text>
<text x="186.7" y="102.5">270</text>
<text x="209" y="104.9">H11L1</text>
<text x="210.7" y="102.3">U7</text>
<text x="251.5" y="107.5">F3</text>
<text x="24.5" y="113.9">TC2</text>
<text x="251.5" y="110.1">100mA</text>
<text x="17.9" y="116.4">Thermocouple_Alt</text>
<text x="27.1" y="117.9">+</text>
<text x="198.6" y="115.2">+5V</text>
<text x="215.1" y="115.2">+5V</text>
<text x="41.9" y="120.2">C2</text>
<text x="41.9" y="122.8">10n</text>
<text x="185.3" y="124.1">R5</text>
<text x="220.2" y="122.8">GND</text>
<text x="231.6" y="122.8">GND</text>
<text x="184.8" y="126.6">470</text>
<text x="205.7" y="131.8">4 H11L1</text>
<text x="209.4" y="129">U5</text>
<text x="219.7" y="126.6">R6</text>
<text x="219.7" y="129.1">270</text>
<text x="15.1" y="135.5">+12V</text>
<text x="110.4" y="135.5">+12V</text>
<text x="133.4" y="135.5">F4</text>
<text x="142.1" y="134.2">+12V</text>
<text x="259.1" y="132.9">J4</text>
<text x="259.1" y="135.5">Conn_01x04_Socket</text>
<text x="102.1" y="140.6">GND</text>
<text x="133.4" y="138">3A</text>
<text x="153.7" y="141.8">Conn_01x02_Socket</text>
<text x="20.3" y="148.2">F1</text>
<text x="29.2" y="148.2">1N4001</text>
<text x="31.7" y="145.6">D2</text>
<text x="55.9" y="148.8">HS1</text>
<text x="153.7" y="144.4">J2</text>
<text x="187.2" y="149.5">GND</text>
<text x="198.6" y="149.5">GND</text>
<text x="20.3" y="150.7">500mA</text>
<text x="55.9" y="151.4">Heatsink</text>
<text x="60.2" y="155.8">+5V</text>
<text x="142.7" y="152">GND</text>
<text x="25.6" y="159.6">LM317_TO-220</text>
<text x="31.6" y="157.1">U6</text>
<text x="99.1" y="159.6">D1</text>
<text x="139.7" y="159.6">K1</text>
<text x="246.9" y="159.6">GND</text>
<text x="28.2" y="163.4">VI</text>
<text x="33.9" y="167.4" transform="rotate(-90 33.9 167.4)">ADJ</text>
<text x="35.2" y="163.4">VO</text>
<text x="99.1" y="162.2">1N4001</text>
<text x="139.7" y="162.2">RT424012</text>
<text x="53.3" y="173.6">220</text>
<text x="53.3" y="171">R10</text>
<text x="153.7" y="172.3">Conn_01x02_Socket</text>
<text x="21.6" y="176.1">C8</text>
<text x="21.6" y="178.7">100n</text>
<text x="66" y="177.8">1u</text>
<text x="66" y="175.2">C10</text>
<text x="93.3" y="177.4">470</text>
<text x="93.9" y="174.9">R7</text>
<text x="115.6" y="179.9">Q1</text>
<text x="153.7" y="174.9">J1</text>
<text x="53.3" y="183.7">R11</text>
<text x="115.6" y="182.5">BC337</text>
<text x="153.7" y="185">J5</text>
<text x="153.7" y="182.5">Conn_01x02_Socket</text>
<text x="53.3" y="186.3">680</text>
<text x="15.7" y="195.2">GND</text>
<text x="48.8" y="195.2">GND</text>
<text x="60.2" y="195.2">GND</text>
<text x="111" y="196.4">GND</text>
</g>
<g font-size="1.8" fill="#0f0f0f">
<text x="129.5" y="23.8">PWR_SDA</text>
<text x="129.5" y="26.3">PWR_SCL</text>
</g>
<g font-size="1.8" fill="#a90000">
<text x="146" y="23.9">2</text>
<text x="146" y="21.3">3</text>
<text x="146" y="26.4">1</text>
<text x="192.3" y="35.3">1</text>
<text x="199.1" y="32.5" transform="rotate(-90 199.1 32.5)">6</text>
<text x="252.7" y="35.3">1</text>
<text x="192.3" y="40.4">2</text>
<text x="252.7" y="37.8">2</text>
<text x="252.7" y="40.4">3</text>
<text x="199.1" y="45.2" transform="rotate(-90 199.1 45.2)">5</text>
<text x="252.7" y="42.9">4</text>
<text x="133.1" y="57.9" transform="rotate(-90 133.1 57.9)">1</text>
<text x="138.2" y="57.9" transform="rotate(-90 138.2 57.9)">2</text>
<text x="209.5" y="59.4">4</text>
<text x="215.6" y="54" transform="rotate(-90 215.6 54)">6</text>
<text x="221.5" y="56.9">1</text>
<text x="149.8" y="63.2">20</text>
<text x="149.8" y="65.8">19</text>
<text x="221.5" y="62">2</text>
<text x="128.8" y="70.9">4</text>
<text x="149.8" y="68.3">18</text>
<text x="149.8" y="70.9">17</text>
<text x="215.6" y="66.7" transform="rotate(-90 215.6 66.7)">5</text>
<text x="128.8" y="73.4">5</text>
<text x="128.8" y="75.9">6</text>
<text x="149.8" y="73.4">16</text>
<text x="149.8" y="75.9">15</text>
<text x="128.8" y="78.5">7</text>
<text x="128.8" y="81">8</text>
<text x="128.8" y="83.6">9</text>
<text x="149.8" y="78.5">14</text>
<text x="149.8" y="81">13</text>
<text x="149.8" y="83.6">12</text>
<text x="128.2" y="86.1">10</text>
<text x="149.8" y="86.1">11</text>
<text x="140.7" y="93.4" transform="rotate(-90 140.7 93.4)">3</text>
<text x="222" y="99.8" transform="rotate(-90 222 99.8)">6</text>
<text x="215.8" y="105.2">4</text>
<text x="227.9" y="102.6">1</text>
<text x="227.9" y="107.7">2</text>
<text x="222" y="112.5" transform="rotate(-90 222 112.5)">5</text>
<text x="193.6" y="129.3">1</text>
<text x="200.4" y="126.4" transform="rotate(-90 200.4 126.4)">6</text>
<text x="253.9" y="129.3">1</text>
<text x="253.9" y="131.8">2</text>
<text x="193.6" y="134.4">2</text>
<text x="253.9" y="134.4">3</text>
<text x="253.9" y="136.9">4</text>
<text x="148.5" y="143.3">1</text>
<text x="148.5" y="140.7">2</text>
<text x="200.4" y="139.1" transform="rotate(-90 200.4 139.1)">5</text>
<text x="112.8" y="154.9" transform="rotate(-90 112.8 154.9)">A1</text>
<text x="120.4" y="155" transform="rotate(-90 120.4 155)">12</text>
<text x="125.5" y="155" transform="rotate(-90 125.5 155)">14</text>
<text x="130.6" y="155" transform="rotate(-90 130.6 155)">22</text>
<text x="135.6" y="155" transform="rotate(-90 135.6 155)">24</text>
<text x="26" y="162.3">3</text>
<text x="38.7" y="162.3">2</text>
<text x="112.8" y="167.6" transform="rotate(-90 112.8 167.6)">A2</text>
<text x="122.9" y="167.7" transform="rotate(-90 122.9 167.7)">11</text>
<text x="133.1" y="167.7" transform="rotate(-90 133.1 167.7)">21</text>
<text x="32.8" y="169.6" transform="rotate(-90 32.8 169.6)">1</text>
<text x="148.5" y="173.7">1</text>
<text x="148.5" y="171.2">2</text>
<text x="112.8" y="177.2" transform="rotate(-90 112.8 177.2)">1</text>
<text x="107.2" y="180.1">2</text>
<text x="112.8" y="184.9" transform="rotate(-90 112.8 184.9)">3</text>
<text x="148.5" y="183.9">1</text>
<text x="148.5" y="181.4">2</text>
</g>
<g font-size="1.8" fill="#0000c2">
<text x="151.5" y="19.2">I2C</text>
<text x="261" y="34.4">Fan1</text>
<text x="260" y="127.4">Fan2</text>
<text x="151.2" y="137.5">input</text>
<text x="151.3" y="135.5">12V</text>
<text x="149.8" y="168.8">FPGA power</text>
<text x="148.9" y="189.8">board</text>
<text x="150" y="187.8">GIB</text>
<text x="154.3" y="187.8">main</text>
<text x="155.5" y="189.8">power</text>
</g>
<g font-size="1.8" fill="#725600">
<text x="118.4" y="27.5">GPIO39</text>
<text x="118.4" y="25">GPIO36</text>
<text x="165.4" y="36.4">GPIO33</text>
<text x="157.7" y="64.4">GPIO39</text>
<text x="165.4" y="60.6">GPIO32</text>
<text x="56.2" y="70.7">GPIO5</text>
<text x="105.6" y="70.7">GPIO0</text>
<text x="157.7" y="66.9">GPIO36</text>
<text x="157.7" y="69.4">GPIO35</text>
<text x="56.2" y="73.3">GPIO3</text>
<text x="114.6" y="74.5">GPIO0</text>
<text x="157.7" y="77.1">GPIO32</text>
<text x="157.7" y="74.5">GPIO33</text>
<text x="114.6" y="82.1">GPIO3</text>
<text x="114.6" y="79.6">GPIO2</text>
<text x="157.7" y="79.6">GPIO16</text>
<text x="157.7" y="82.1">GPIO15</text>
<text x="114.6" y="87.2">GPIO5</text>
<text x="114.6" y="84.7">GPIO4</text>
<text x="157.7" y="84.7">GPIO14</text>
<text x="166.7" y="106.3">GPIO14</text>
<text x="56.2" y="115.2">GPIO2</text>
<text x="56.2" y="117.7">GPIO3</text>
<text x="105.6" y="115.2">GPIO0</text>
<text x="166.7" y="130.4">GPIO32</text>
<text x="80.3" y="181.2">GPIO4</text>
</g>
<g font-size="1.4" fill="#006464">
<text x="91.1" y="65.5">VCC</text>
<text x="70.9" y="70.6">~{CS}</text>
<text x="91.9" y="70.6">SO</text>
<text x="70.9" y="73.1">SCK</text>
<text x="70.9" y="75.7">T+</text>
<text x="70.9" y="78.2">T-</text>
<text x="70.9" y="83.3">N.C.</text>
<text x="90.9" y="88.4">GND</text>
<text x="91.1" y="110">VCC</text>
<text x="70.9" y="115">~{CS}</text>
<text x="70.9" y="117.6">SCK</text>
<text x="91.9" y="115">SO</text>
<text x="70.9" y="120.1">T+</text>
<text x="70.9" y="122.7">T-</text>
<text x="70.9" y="127.7">N.C.</text>
<text x="90.9" y="132.8">GND</text>
</g>
<g font-size="1.4" fill="#a90000">
<text x="97.2" y="64.5">4</text>
<text x="66.7" y="69.6">6</text>
<text x="97.2" y="69.6">7</text>
<text x="66.7" y="72.1">5</text>
<text x="66.7" y="74.7">3</text>
<text x="66.7" y="77.2">2</text>
<text x="66.7" y="82.3">8</text>
<text x="97.2" y="87.4">1</text>
<text x="97.2" y="109">4</text>
<text x="66.7" y="114">6</text>
<text x="66.7" y="116.6">5</text>
<text x="66.7" y="119.1">3</text>
<text x="97.2" y="114">7</text>
<text x="66.7" y="121.7">2</text>
<text x="66.7" y="126.7">8</text>
<text x="97.2" y="131.8">1</text>
</g>
</svg>
